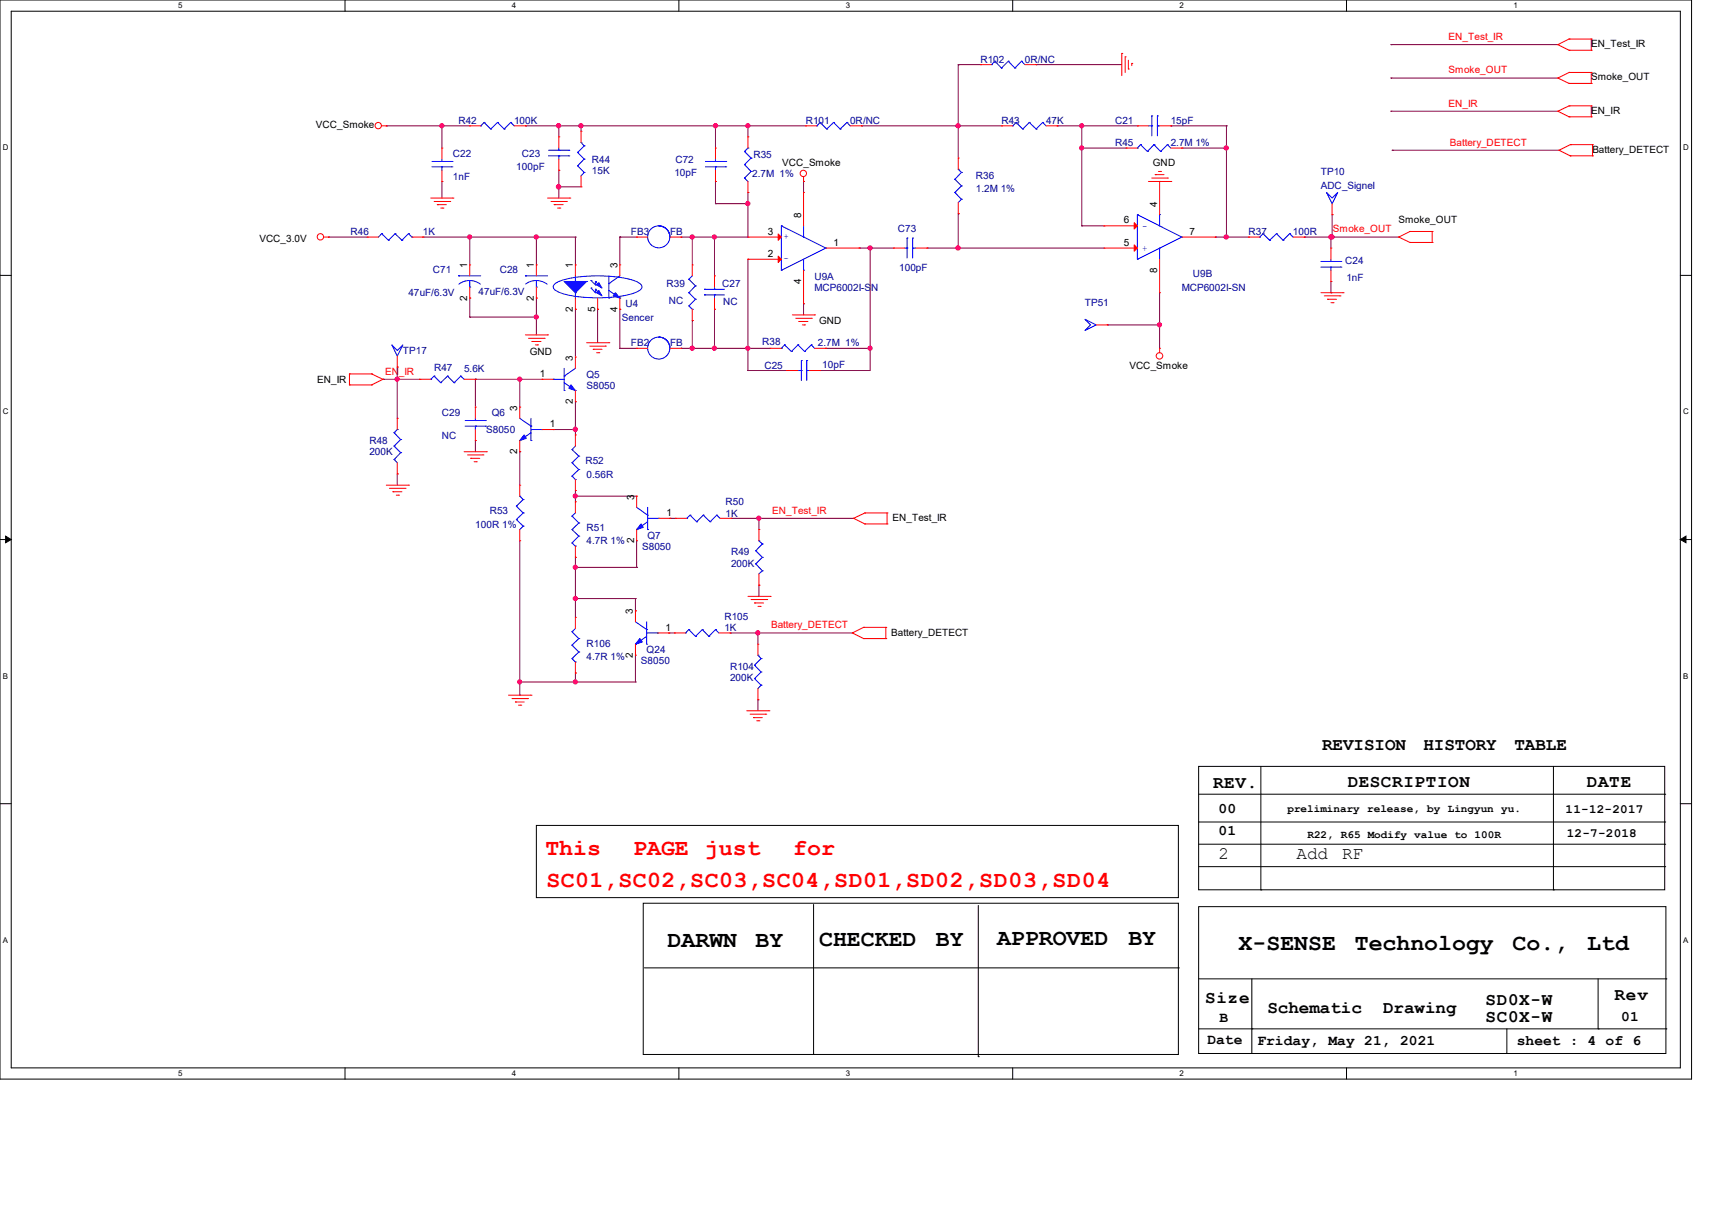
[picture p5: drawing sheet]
<svg xmlns="http://www.w3.org/2000/svg" width="297mm" height="210mm" viewBox="0 0 297 210" stroke-linecap="round" stroke-linejoin="round" font-family="sans-serif">
<path d="M0 0h293.5v187.3h-293.5zM1.9 1.9h289.6v183.4h-289.6z" fill="none" stroke="#000" stroke-width=".17"/>
<g fill="#fff">
<path d="M30.9 .2h.8v1.5h-.8z"/>
<path d="M30.9 185.5h.8v1.6h-.8z"/>
</g>
<path d="M59.9 0v1.9M59.9 185.3v2" fill="none" stroke="#000" stroke-width=".17"/>
<g fill="#fff">
<path d="M88.8 .2h.8v1.5h-.8z"/>
<path d="M88.8 185.5h.8v1.6h-.8z"/>
</g>
<path d="M117.8 0v1.9M117.8 185.3v2" fill="none" stroke="#000" stroke-width=".17"/>
<g fill="#fff">
<path d="M146.7 .2h.8v1.5h-.8z"/>
<path d="M146.7 185.5h.8v1.6h-.8z"/>
</g>
<path d="M175.7 0v1.9M175.7 185.3v2" fill="none" stroke="#000" stroke-width=".17"/>
<g fill="#fff">
<path d="M204.6 .2h.8v1.5h-.8z"/>
<path d="M204.6 185.5h.8v1.6h-.8z"/>
</g>
<path d="M233.6 0v1.9M233.6 185.3v2" fill="none" stroke="#000" stroke-width=".17"/>
<g fill="#fff">
<path d="M262.6 .2h.7v1.5h-.7z"/>
<path d="M262.6 185.5h.7v1.6h-.7z"/>
<path d="M.5 24.8h1v1.6h-1z"/>
<path d="M292 24.8h1v1.6h-1z"/>
<path d="M.5 70.7h1v1.5h-1z"/>
<path d="M292 70.7h1v1.5h-1z"/>
</g>
<path d="M0 47.8h1.9M291.5 47.8h2" fill="none" stroke="#000" stroke-width=".17"/>
<g fill="#fff">
<path d="M.5 116.5h.9v1.6h-.9z"/>
<path d="M292 116.5h.9v1.6h-.9z"/>
</g>
<path d="M0 93.6h1.9M291.5 93.6h2" fill="none" stroke="#000" stroke-width=".17"/>
<path d="M1 93l.9 .6-.9 .6zM291.5 93.6l1-.6v1.2z" fill="#000" stroke="#000" stroke-width=".17"/>
<g fill="#fff">
<path d="M.5 162.4h.9v1.5h-.9z"/>
<path d="M292 162.4h.9v1.5h-.9z"/>
</g>
<g fill="none" stroke="#000" stroke-width=".17">
<path d="M0 139.5h1.9M207.9 133h80.9v21.4h-80.9zM207.9 137.8h80.9M218.7 133v21.4M269.5 133v21.4M288.8 137.8h.1M291.5 139.5h2M93 143.3h111.4v12.5h-111.4zM111.6 156.8h92.8v26.2h-92.8zM141.1 157v26M169.7 157.1v26.3M207.9 157.4h81.1v25.4h-81.1z"/>
<path d="M207.9 142.7h80.9M207.9 150.4h80.9M207.9 146.5h80.9M218.7 154.4h.1M269.5 154.4h.1M288.8 142.7h.1M288.8 150.4h.1M288.8 146.5h.1M111.8 168h92.6M204.4 168h.1M207.9 169.9h81.1M207.9 178.6h81.1"/>
<path d="M217.2 178.6h.1M217.2 169.9v12.9M261.4 178.6v4.2M277.2 178.6h.1M277.2 169.9v8.7M289 169.9h.1M289 178.6h.1M141.1 183h.1M169.7 183.4h.1M217.2 182.8h.1M261.4 182.8h.1"/>
</g>
<g fill="none" stroke="#800040" stroke-width=".17">
<path d="M166.2 11.2h.1M166.2 11.2v16.2M166.2 11.2h3.9M179.7 11.2h.1M179.7 11.2h14.9M241.3 7.7h.1M241.3 13.5h.1M241.3 19.3h.1M241.3 7.7h29M241.3 13.5h29M241.3 19.3h29M67 21.8h.1"/>
<path d="M67 21.8h14.5M76.7 21.8h.1M76.7 31.5h.1M76.7 21.8v3.9M76.7 31.5v2.9M91.1 21.8h.1M91.1 21.8h48.7M96.9 21.8h.1M96.9 32.4h.1M96.9 29.5h.1M96.9 32.4h3.9M96.9 21.8v1.9"/>
<path d="M96.9 29.5v4.9M100.8 21.8h.1M100.8 21.8v1M124.1 21.8h.1M124.1 31.5h.1M124.1 35.3h.1M124.1 21.8v3.9M124.1 31.5v3.8M124.1 35.3h5.7M129.8 21.8h.1M129.8 33.4h.1M129.8 35.3h.1"/>
<path d="M129.8 21.8v1.9M129.8 33.4v7.7h-11.6M139.4 31.5h.1M139.4 31.5v1.9M149.4 21.8h.1M149.4 21.8h24.3M166.2 37.1h.1M166.2 21.8h.1M166.2 37.1v6M183.4 21.8h.1M183.4 21.8h13.9M187.7 39.2h.1"/>
<path d="M187.7 25.7h.1M187.7 21.8h.1M187.7 39.2h3.8M187.7 21.8v17.4M187.7 25.7h7.7M203.1 21.8h.1M203.1 21.8h9.7M205 25.7h.1M205 25.7h7.8M212.8 21.8h.1M212.8 25.7h.1M212.8 21.8v19.3"/>
<path d="M231.1 37.3h.1M231.1 37.3v3.8M241.5 26.1h.1M241.5 26.1h29M57 41.1h.1M57 41.1h6.7M73.4 41.1h.1M73.4 41.1h26.4M81.5 41.1h.1M81.5 51.7h.1M81.5 55h.1M81.5 41.1v4.9"/>
<path d="M81.5 51.7v3.3M81.5 55h11.5M93 41.1h.1M93 51.7h.1M93 55h.1M93 41.1v4.9M93 51.7v6.4M99.8 41.1h.1M99.8 53.7h.1M99.8 41.1v4.9M99.8 53.7v8.3M103.7 53.7h.1"/>
<path d="M103.7 53.7v5.8M107.5 53.7h.1M107.5 41.1h.1M107.5 41.1h2.9M107.5 41.1v4.9M107.5 53.7v6.8M118.2 41.1h.1M120.1 41.1h.1M120.1 55.6h.1M120.1 41.1v4.9M120.1 55.6v4.9M124 41.1h.1"/>
<path d="M124 53.7h.1M124 41.1v6.8M124 53.7v6.8M129.8 45h.1M129.8 45v19.3M139.4 52.7h.1M139.4 52.7v2M149.1 43.1h.1M149.1 43.1h5.9M151 43.1h.1M151 43.1v21.2h-8.7M160.8 43.1h.1"/>
<path d="M160.8 43.1h30.7M166.2 43.1h.1M192.1 56.4h.1M192.1 56.4h9.1M201.2 56.4h.1M201.2 50.8v9.7M210.8 41.1h.1M210.8 41.1h5.8M212.8 41.1h.1M226.3 41.1h.1M226.3 41.1h16.4M230.9 41.1h.1"/>
<path d="M230.9 48.9h.1M230.9 50.8h.1M230.9 41.1v2M230.9 48.9v1.9M230.9 50.8h.2M231.1 41.1h.1M66.4 65.8h.1M66.4 65.8h6.4M68.9 65.8h.1M68.9 63.7h.1M68.9 63.7v8.9M82.5 65.8h.1"/>
<path d="M82.5 76.5h.1M82.5 65.8h11.5M82.5 65.8v4.9M82.5 76.5v1.9M90.2 65.8h.1M90.2 78.4h.1M90.2 65.8v4.9M90.2 78.4v5.8M96 74.5h.1M96 74.5h3.8M99.8 74.5h.1M99.8 69.7h.1"/>
<path d="M99.8 69.7v5.8M107.5 60.5h.1M107.5 60.5h2.9M118.2 60.5h.1M118.2 60.5h15.4M120.1 60.5h.1M124 60.5h.1M129.8 60.5h.1M129.8 64.3h.1M129.8 64.3h6.7M142.3 64.3h.1M143.3 60.5h.1"/>
<path d="M143.3 60.5h7.7M151 60.5h.1M68.9 82.3h.1M68.9 82.3v1.9M90.2 93.9v26.7M99.8 86.1h.1M99.8 85.1h.1M99.8 98.5h.1M99.8 96.7h.1M99.8 85.1v2M99.8 96.7v10.4M99.8 86.1h10.6"/>
<path d="M99.8 98.5h10.6M110.4 98.5h.1M110.4 93.9v4.6M116.2 90h.1M116.2 90h1M126.8 90h.1M126.8 90h21.3M131.7 90h.1M131.7 90v1.9M90.2 118.4h.1M90.2 118.4h20M99.8 103.9h.1"/>
<path d="M99.8 118.4h.1M99.8 116.8h.1M99.8 116.8v1.6M99.8 103.9h10.4M110.2 103.9h.1M110.2 106h.1M110.2 118.4h.1M110.2 103.9v2.1M110.2 113.7v4.7M116 109.9h.1M116 109.9h1M126.7 109.9h.1"/>
<path d="M126.7 109.9h21.2M131.5 109.9h.1M131.5 109.9v1.9M131.7 101.6h.1M131.7 101.6v1.9M90.2 120.6h.1M131.5 121.5h.1M131.5 121.5v1.9"/>
</g>
<g fill="#f0f" stroke="#f0f" stroke-width=".17">
<circle cx="100.8" cy="21.8" r=".36"/>
<circle cx="76.6" cy="21.8" r=".36"/>
<circle cx="212.7" cy="25.7" r=".37"/>
<circle cx="230.9" cy="41.1" r=".36"/>
<circle cx="150.9" cy="43" r=".36"/>
<circle cx="212.7" cy="41.1" r=".37"/>
<circle cx="150.9" cy="60.4" r=".36"/>
<circle cx="96.9" cy="32.4" r=".38"/>
<circle cx="96.9" cy="21.8" r=".37"/>
<circle cx="120.1" cy="41.1" r=".36"/>
<circle cx="123.9" cy="41.1" r=".36"/>
<circle cx="123.9" cy="60.4" r=".36"/>
<circle cx="129.7" cy="60.4" r=".36"/>
<circle cx="120.1" cy="60.4" r=".36"/>
<circle cx="93" cy="41.1" r=".36"/>
<circle cx="81.5" cy="41.1" r=".36"/>
<circle cx="99.8" cy="86.1" r=".36"/>
<circle cx="131.6" cy="89.9" r=".36"/>
<circle cx="90.1" cy="118.3" r=".36"/>
<circle cx="99.8" cy="74.5" r=".37"/>
<circle cx="90.1" cy="65.8" r=".36"/>
<circle cx="68.9" cy="65.8" r=".36"/>
<circle cx="93" cy="55" r=".36"/>
<circle cx="124.1" cy="21.8" r=".37"/>
<circle cx="129.7" cy="21.8" r=".36"/>
<circle cx="129.7" cy="35.3" r=".36"/>
<circle cx="166.2" cy="43" r=".37"/>
<circle cx="187.6" cy="25.7" r=".36"/>
<circle cx="187.6" cy="21.8" r=".36"/>
<circle cx="166.2" cy="21.8" r=".37"/>
<circle cx="231.1" cy="41.1" r=".36"/>
<circle cx="131.5" cy="109.8" r=".36"/>
<circle cx="99.8" cy="98.4" r=".36"/>
<circle cx="99.8" cy="103.9" r=".36"/>
<circle cx="99.8" cy="118.3" r=".36"/>
<circle cx="201.1" cy="56.4" r=".36"/>
</g>
<g fill="none" stroke="#f00" stroke-width=".17">
<path d="M170.1 11.2h.1M170.1 11.2h1.9M177.8 11.2h1.9M179.7 11.2h.1M194.6 9.3h.1M194.6 9.3v3.8M195.2 9.9h.1M195.2 9.9v2.7M195.7 12h.1M195.7 10.5v1.5M196.3 11h.1M196.3 11v.4"/>
<path d="M270.3 7.7h.1M270.3 13.5h.1M270.3 19.3h.1M270.3 7.7l1.9 1M270.3 13.5l1.9 1M270.3 19.3l1.9 1M272.2 8.7h.1M272.2 6.8h.1M272.2 14.5h.1M272.2 12.6h.1M272.2 18.4h.1M272.2 8.7h3.9"/>
<path d="M272.2 6.8l-1.9 .9M272.2 6.8h3.9M272.2 14.5h3.9M272.2 12.6l-1.9 .9M272.2 12.6h3.9M272.2 18.4l-1.9 .9M272.2 18.4h3.9M276.1 6.8h.1M276.1 8.7h.1M276.1 12.6h.1M276.1 14.5h.1M276.1 18.4h.1"/>
<path d="M276.1 6.8v1.9M276.1 12.6v1.9M276.1 18.4v1.9M66.2 21.8h.8M67 21.8h.1M74.7 34.4h3.9M75.3 35h2.7M75.9 35.5h.1M75.9 35.5h1.5M76.5 36.1h.3M76.7 25.7h.1M76.7 31.5h.1"/>
<path d="M76.7 25.7v1.9M76.7 29.5v2M76.8 36.1h.1M78 35h.1M78.6 34.4h.1M81.5 21.8h.1M81.5 21.8h1.9M89.2 21.8h1.9M91.1 21.8h.1M95 34.4h3.8M95.6 35h2.7M96.1 35.5h.1"/>
<path d="M96.1 35.5h1.6M96.7 36.1h.4M96.9 23.7h.1M96.9 29.5h.1M96.9 23.7v2M96.9 27.6v1.9M97.1 36.1h.1M98.3 35h.1M98.8 34.4h.1M100.8 32.4h.1M100.8 22.8h.1M100.8 22.8v1.9"/>
<path d="M100.8 30.5v1.9M124.1 25.7h.1M124.1 31.5h.1M124.1 25.7v1.9M124.1 29.5v2M129.8 33.4h.1M129.8 23.7h.1M129.8 23.7v2M129.8 31.5v1.9M139.4 31.5h.1M139.4 33.4h.1M139.4 30.7v.8"/>
<path d="M139.4 33.4v5.8M139.8 21.8h.1M139.8 21.8h1.9M147.5 21.8h1.9M149.4 21.8h.1M166.2 37.1h.1M166.2 27.4h.1M166.2 27.4v2M166.2 35.1v2M173.7 21.8h.1M173.7 21.8h2M181.5 21.8h1.9"/>
<path d="M183.4 21.8h.1M191.5 39.2h.1M191.5 39.2h5.8M195.4 25.7h.1M195.4 25.7h1.9M197.3 21.8h.1M197.3 21.8h1.9M199.2 31.5h3.9M199.8 30.9h2.7M200.4 30.3h.1M200.4 30.3h1.5M201 29.8h.3"/>
<path d="M201.2 31.5h.1M201.2 21.8h1.9M201.2 31.5v5.8M201.3 29.8h.1M202.5 30.9h.1M203.1 31.5h.1M203.1 21.8h.1M203.1 25.7h1.9M205 25.7h.1M231.1 37.3h.1M231.1 35.3v2M270.5 26.1h.1"/>
<path d="M270.5 26.1l1.9 1M272.2 20.3h.1M272.2 20.3h3.9M272.4 27.1h.1M272.4 25.1h.1M272.4 27.1h3.9M272.4 25.1l-1.9 1M272.4 25.1h3.9M276.1 20.3h.1M276.3 25.1h.1M276.3 27.1h.1M276.3 25.1v2"/>
<path d="M56.2 41.1h.8M57 41.1h.1M63.7 41.1h.1M63.7 41.1h2M71.5 41.1h1.9M73.4 41.1h.1M81.5 46h.1M81.5 51.7h.1M81.5 46v1.9M81.5 49.8v1.9M91.1 58.1h3.9M91.7 58.7h2.7"/>
<path d="M92.3 59.3h.1M92.3 59.3h1.6M92.9 59.9h.4M93 46h.1M93 51.7h.1M93 46v1.9M93 49.8v1.9M93.3 59.9h.1M94.4 58.7h.1M95 58.1h.1M99.8 46h.1M99.8 53.7h.1"/>
<path d="M99.8 46v1.9M99.8 51.7v2M101.8 59.5h3.8M103.7 53.7h.1M103.7 51.7v2M105.6 59.5h.1M107.5 46h.1M107.5 53.7h.1M107.5 46v1.9M107.5 51.7v2M110.4 41.1h.1M110.4 41.1h2"/>
<path d="M116.2 41.1h2M118.2 41.1h.1M120.1 46h.1M120.1 55.6h.1M120.1 46v1.9M120.1 53.7v1.9M124 47.9h.1M124 53.7h.1M124 47.9v1.9M124 51.7v2M129.8 41.1h.1M129.8 45h.1"/>
<path d="M129.8 41.1h5.8M129.8 45h5.8M137.5 54.7h3.8M138 55.2h2.8M138.6 55.8h.1M138.6 55.8h1.6M139.2 56.4h.4M139.4 52.7h.1M139.4 46.9v5.8M139.6 56.4h.1M140.8 55.2h.1M141.3 54.7h.1"/>
<path d="M143.3 43.1h5.8M149.1 43.1h.1M155 43.1h.1M155 43.1h2M158.9 43.1h1.9M160.8 43.1h.1M190.2 56.4h1.9M191.5 43.1h.1M191.5 43.1h5.8M192.1 56.4h.1M201.2 50.8h.1M201.2 45v5.8"/>
<path d="M205 41.1h5.8M210.8 41.1h.1M216.6 41.1h.1M216.6 41.1h1.9M224.3 41.1h2M226.3 41.1h.1M229.2 50.8h3.8M229.7 51.4h2.8M230.3 51.9h.1M230.3 51.9h1.6M230.9 43.1h.1M230.9 48.9h.1"/>
<path d="M230.9 52.5h.4M230.9 43.1v1.9M230.9 46.9v2M231.3 52.5h.1M232.5 51.4h.1M233 50.8h.1M242.7 41.1h.1M242.7 41.1l1.9 1M244.6 42.1h.1M244.6 40.2h.1M244.6 42.1h3.9M244.6 40.2l-1.9 .9"/>
<path d="M244.6 40.2h3.9M248.5 40.2h.1M248.5 42.1h.1M248.5 40.2v1.9M60.6 66.8h.1M60.6 64.9h.1M60.6 64.9h3.9M60.6 66.8h3.9M60.6 64.9v1.9M64.5 64.9h.1M64.5 66.8h.1M64.5 64.9l1.9 .9"/>
<path d="M66.4 65.8h.1M66.4 65.8l-1.9 1M68.9 63.7h.1M68.9 72.6h.1M68.9 61.8v1.9M68.9 72.6v1.9M72.8 65.8h.1M72.8 65.8h1.9M80.5 78.4h3.9M80.5 65.8h2M81.1 79h2.7M81.7 79.5h.1"/>
<path d="M81.7 79.5h1.5M82.5 65.8h.1M82.5 70.7h.1M82.5 76.5h.1M82.5 70.7v1.9M82.5 74.5v2M83.8 79h.1M84.4 78.4h.1M90.2 70.7h.1M90.2 78.4h.1M90.2 70.7v1.9M90.2 76.5v1.9"/>
<path d="M94 65.8h.1M94 65.8h2M94 74.5h2M96 74.5h.1M99.8 62h.1M99.8 69.7h.1M99.8 75.5h.1M99.8 62v1.9M99.8 67.8v1.9M99.8 75.5v1.9M102.3 60.1h2.7M102.9 60.6h.1"/>
<path d="M102.9 60.6h1.5M103.5 61.2h.4M103.9 61.2h.1M105 60.1h.1M110.4 60.5h.1M110.4 60.5h2M116.2 60.5h2M118.2 60.5h.1M133.6 60.5h.1M133.6 60.5h2M136.5 64.3h.1M136.5 64.3h1.9"/>
<path d="M140.4 64.3h1.9M141.3 60.5h2M142.3 64.3h.1M143.3 60.5h.1M201.2 60.5h.1M201.2 60.5v.7M67 84.2h3.9M67.6 84.8h2.7M68.2 85.3h.1M68.2 85.3h1.5M68.7 85.9h.4M68.9 82.3h.1"/>
<path d="M68.9 80.3v2M69.1 85.9h.1M70.3 84.8h.1M70.9 84.2h.1M82.3 80.1h.3M82.6 80.1h.1M90.2 93.9h.1M90.2 84.2h.1M90.2 84.2v1.9M90.2 91.9v2M99.8 87.1h.1M99.8 96.7h.1"/>
<path d="M99.8 85.1h.1M99.8 83.2v1.9M99.8 87.1v1.9M99.8 94.8v1.9M110.4 86.1h.1M110.4 93.9h.1M110.4 86.1v2M110.4 91.9v2M114.3 90h1.9M116.2 90h.1M117.2 90h.1M117.2 90h1.9"/>
<path d="M124.9 90h1.9M126.8 90h.1M131.7 91.9h.1M131.7 91.9v2M131.7 99.6v2M148.1 90h.1M148.1 90l1.9 .9M150 90.9h.1M150 89h.1M150 90.9h3.9M150 89l-1.9 1M150 89h3.9"/>
<path d="M153.9 89h.1M153.9 90.9h.1M153.9 89v1.9M99.8 107.1h.1M99.8 116.8h.1M99.8 107.1v2M99.8 114.9v1.9M110.2 106h.1M110.2 113.7h.1M110.2 106v1.9M110.2 111.8v1.9M114.1 109.9h1.9"/>
<path d="M116 109.9h.1M117 109.9h.1M117 109.9h1.9M124.7 109.9h2M126.7 109.9h.1M129.8 103.5h3.8M130.3 104.1h2.7M130.9 104.6h.1M130.9 104.6h1.6M131.5 111.8h.1M131.5 105.2h.4M131.5 111.8v1.9"/>
<path d="M131.5 119.5v2M131.7 101.6h.1M131.9 105.2h.1M133 104.1h.1M133.6 103.5h.1M147.9 109.9h.1M147.9 109.9l1.9 .9M149.8 110.8h.1M149.8 108.9h.1M149.8 110.8h3.9M149.8 108.9l-1.9 1M149.8 108.9h3.9"/>
<path d="M153.7 108.9h.1M153.7 110.8h.1M153.7 108.9v1.9M88.2 120.6h3.9M88.8 121.2h2.7M89.4 121.8h.1M89.4 121.8h1.5M90 122.4h.3M90.3 122.4h.1M91.5 121.2h.1M92.1 120.6h.1M129.5 123.4h3.9"/>
<path d="M130.1 124h2.7M130.7 124.5h.1M130.7 124.5h1.5M131.3 125.1h.4M131.5 121.5h.1M131.7 125.1h.1M132.8 124h.1M133.4 123.4h.1"/>
<circle cx="65.6" cy="21.8" r=".55"/>
<circle cx="139.4" cy="30.1" r=".55"/>
<circle cx="55.6" cy="41.1" r=".55"/>
<circle cx="201.2" cy="61.8" r=".56"/>
</g>
<g fill="none" stroke="#00f" stroke-width=".17">
<path d="M172 11.2h.1M172.6 10.6h.1M172.6 10.6l1.1 1.2M172.6 10.6l-.6 .6M173.7 11.8h.1M174.9 10.6h.1M174.9 10.6l1.2 1.2M174.9 10.6l-1.2 1.2M176.1 11.8h.1M177.2 10.6h.1M177.2 10.6l.6 .6M177.2 10.6l-1.1 1.2"/>
<path d="M74.9 29h3.5M74.9 28h3.5M76.7 28h.1M76.7 29h.1M76.7 27.6v.4M76.7 29v.5M78.4 29h.1M78.4 28h.1M83.4 21.8h.1M84 21.3h.1M84 21.3l1.1 1.1M84 21.3l-.6 .5"/>
<path d="M85.1 22.4h.1M86.3 21.3h.1M86.3 21.3l1.2 1.1M86.3 21.3l-1.2 1.1M87.5 22.4h.1M88.6 21.3h.1M88.6 21.3l.6 .5M88.6 21.3l-1.1 1.1M95.2 27.1h3.5M95.2 26.1h3.5M96.9 26.1h.1M96.9 27.1h.1"/>
<path d="M96.9 25.7v.4M96.9 27.1v.5M98.7 27.1h.1M98.7 26.1h.1M100.2 28.8h.1M100.2 26.5h.1M100.2 28.8l1.1 1.1M100.2 26.5l1.1 1.1M100.8 24.7h.1M100.8 24.7l.5 .6M101.3 29.9h.1M101.3 27.6h.1"/>
<path d="M101.3 25.3h.1M101.3 29.9l-.5 .6M101.3 27.6l-1.1 1.2M101.3 25.3l-1.1 1.2M122.4 29h3.5M122.4 28h3.5M124.1 28h.1M124.1 29h.1M124.1 27.6v.4M124.1 29v.5M125.9 29h.1M125.9 28h.1"/>
<path d="M129.2 30.9h.1M129.2 28.6h.1M129.2 26.3h.1M129.2 30.9l.6 .6M129.2 28.6l1.1 1.2M129.2 26.3l1.1 1.1M129.8 25.7h.1M129.8 25.7l-.6 .6M130.3 29.8h.1M130.3 27.4h.1M130.3 29.8l-1.1 1.1M130.3 27.4l-1.1 1.2"/>
<path d="M135.6 39.2h.1M135.6 39.2l7.7 3.9M135.6 39.2v7.7M139.4 39.2v1.9M141.7 21.8h.1M142.3 21.3h.1M142.3 21.3l1.1 1.1M142.3 21.3l-.6 .5M143.4 22.4h.1M144.6 21.3h.1M144.6 21.3l1.2 1.1M144.6 21.3l-1.2 1.1"/>
<path d="M145.8 22.4h.1M146.9 21.3h.1M146.9 21.3l.6 .5M146.9 21.3l-1.1 1.1M165.7 33.4h.1M165.7 31.1h.1M165.7 33.4l1.1 1.2M165.7 31.1l1.1 1.2M166.2 29.4h.1M166.2 29.4l.6 .5M166.8 34.6h.1M166.8 32.3h.1"/>
<path d="M166.8 29.9h.1M166.8 34.6l-.6 .5M166.8 32.3l-1.1 1.1M166.8 29.9l-1.1 1.2M175.7 21.8h.1M176.3 21.3h.1M176.3 21.3l1.1 1.1M176.3 21.3l-.6 .5M177.4 22.4h.1M178.6 21.3h.1M178.6 21.3l1.1 1.1M178.6 21.3l-1.2 1.1"/>
<path d="M179.7 22.4h.1M180.9 21.3h.1M180.9 21.3l.6 .5M180.9 21.3l-1.2 1.1M197.3 25.7h.1M197.3 37.3h.1M197.3 37.3l7.7 3.8M197.3 37.3v7.7M197.9 25.1h.1M197.9 25.1l1.2 1.2M197.9 25.1l-.6 .6M199.1 26.3h.1"/>
<path d="M199.2 21.8h.6M199.8 20.1h.1M199.8 21.8h.1M199.8 20.1v3.5M200.2 25.1h.1M200.2 25.1l1.1 1.2M200.2 25.1l-1.1 1.2M200.8 21.8h.1M200.8 20.1h.1M200.8 21.8h.4M200.8 20.1v3.5M201.2 37.3h.1"/>
<path d="M201.2 37.3v1.9M201.3 26.3h.1M202.5 25.1h.1M202.5 25.1l.6 .6M202.5 25.1l-1.2 1.2M230.1 33.4l1 1 1-1-1 1.9zM66.2 40.6h.1M66.2 40.6l-.5 .5M66.2 40.6l1.2 1.1M67.4 41.7h.1M68 59.9l.9 .9 1-.9-1 1.9zM68.5 40.6h.1"/>
<path d="M68.5 40.6l-1.1 1.1M68.5 40.6l1.2 1.1M69.7 41.7h.1M70.9 40.6h.1M70.9 40.6l-1.2 1.1M70.9 40.6l.6 .5M71.5 41.1h.1M79.5 47.9h.1M79.5 47.9h3.9M81.5 49.8h.1M81.5 48.7l-.8 .1-1.1 .5M81.5 48.7l1.2 .2 .6 .4"/>
<path d="M81.5 48.7v1.1M91.1 47.9h.1M91.1 47.9h3.9M93 49.8h.1M93 48.7l-.8 .1-1 .5M93 48.7l.8 .1 1.1 .5M93 48.7v1.1M96.1 49.4a8.4 8.4 0 0 1 4.9-1.4 23 23 0 0 1 9.3 .8l1 .6 .1 .4a2.12 2.12 0 0 1-1.8 1.2 24.8 24.8 0 0 1-12.6-.3l-.9-.6-.1-.3zM97.9 48.9h3.9M99.8 50.8h.1M99.8 48.9h.1M99.8 47.9v1"/>
<path d="M99.8 50.8v.9M101.8 48.9h.1M102.5 50h.1M102.5 48.7h.1M102.5 50l.8 .8M102.5 48.7l.8 .7M103.3 50.8h.1M103.3 50.2h.1M103.3 49.4h.1M103.3 48.9h.1M103.3 48.9v.5M103.3 50.2v.6"/>
<path d="M103.3 50.2l.8 .8M103.3 48.9l.8 .7M105.6 51.7h.1M105.6 49.2h.1M105.6 47.9v3.8M105.6 50.4l1.9 1.3M107.5 51.7h.1M107.5 47.9l-1.9 1.3M119.5 48.5h.1M119.5 50.8h.1M119.5 53.1h.1M119.5 48.5l1.1 1.1"/>
<path d="M119.5 50.8l1.1 1.1M119.5 53.1l.6 .6M120.1 53.7h.1M120.1 47.9l-.6 .6M120.6 49.6h.1M120.6 51.9h.1M120.6 49.6l-1.1 1.2M120.6 51.9l-1.1 1.2M122.2 51.2h.1M122.2 50.2h.1M122.2 51.2h3.5M122.2 50.2h3.5"/>
<path d="M124 50.2h.1M124 51.2h.1M124 49.8v.4M124 51.2v.5M135.6 46.9h.1M136.1 59.9h.1M136.1 59.9l1.2 1.1M136.1 59.9l-.5 .6M138.4 59.9h.1M138.4 59.9l1.2 1.1M138.4 59.9l-1.1 1.1M139.4 41.1h.1"/>
<path d="M139.4 46.9h.1M139.4 45v1.9M140.8 59.9h.1M140.8 59.9l.5 .6M140.8 59.9l-1.2 1.1M143.3 43.1h.1M143.3 43.1l-7.7 3.8M157 43.1h.4M157.4 43.1h.1M157.4 41.3h.1M157.4 41.3v3.5M158.3 41.3h.1"/>
<path d="M158.3 43.1h.1M158.3 43.1h.6M158.3 41.3v3.5M188.2 55.4l2 1-2 1 1-1zM197.3 45h.1M201.2 43.1h.1M201.2 43.1v1.9M205 41.1h.1M205 41.1l-7.7 3.9M218.5 41.1h.1M219.1 40.6h.1M219.1 40.6l1.2 1.1"/>
<path d="M219.1 40.6l-.6 .5M220.3 41.7h.1M221.4 40.6h.1M221.4 40.6l1.2 1.1M221.4 40.6l-1.1 1.1M222.6 41.7h.1M223.7 40.6h.1M223.7 40.6l.6 .5M223.7 40.6l-1.1 1.1M229.2 46.4h3.4M229.2 45.4h3.4M230.9 45.4h.1"/>
<path d="M230.9 46.4h.1M230.9 45v.4M230.9 46.4v.5M232.6 46.4h.1M232.6 45.4h.1M68.4 79.8h.1M68.4 77.4h.1M68.4 75.1h.1M68.4 79.8l.5 .5M68.4 77.4l1.1 1.2M68.4 75.1l1.1 1.2M68.9 74.5h.1"/>
<path d="M68.9 74.5l-.5 .6M69.5 78.6h.1M69.5 76.3h.1M69.5 78.6l-1.1 1.2M69.5 76.3l-1.1 1.1M74.7 65.8h.1M75.3 65.3h.1M75.3 65.3l1.2 1.1M75.3 65.3l-.6 .5M76.5 66.4h.1M77.6 65.3h.1M77.6 65.3l1.2 1.1"/>
<path d="M77.6 65.3l-1.1 1.1M78.8 66.4h.1M79.9 65.3h.1M79.9 65.3l.6 .5M79.9 65.3l-1.1 1.1M80.7 74h3.5M80.7 73h3.5M82.5 73h.1M82.5 74h.1M82.5 72.6v.4M82.5 74v.5M84.2 74h.1"/>
<path d="M84.2 73h.1M90.2 76.5h.1M90.2 72.6l1.9 1.4M92.1 74h.1M92.1 76.5h.1M92.1 75.1l-1.9 1.4M92.1 72.6v3.9M92.1 74.5h1.9M94 74.5h.1M96 65.8h.1M96 65.8h1.9M97.9 65.3h.1"/>
<path d="M97.9 67.8h.1M97.9 66.4l1.9 1.4M97.9 63.9v3.9M99.2 78h.1M99.2 78l1.2 1.2M99.8 67.8h.1M99.8 63.9l-1.9 1.4M99.8 77.4l-.6 .6M100.4 79.2h.1M100.4 79.2l-1.2 1.1M135.6 60.5h.1M137.3 61h.1"/>
<path d="M138.4 64.3h.6M139 62.6h.1M139 64.3h.1M139 62.6v3.4M139.6 61h.1M140 64.3h.1M140 62.6h.1M140 64.3h.4M140 62.6v3.4M89.6 90.2h.1M89.6 87.8h.1M89.6 90.2l1.2 1.1"/>
<path d="M89.6 87.8l1.2 1.2M90.2 86.1h.1M90.2 86.1l.6 .6M90.8 91.3h.1M90.8 89h.1M90.8 86.7h.1M90.8 91.3l-.6 .6M90.8 89l-1.2 1.2M90.8 86.7l-1.2 1.1M99.2 89.6h.1M99.2 91.9h.1M99.2 94.2h.1"/>
<path d="M99.2 80.3h.1M99.2 82.6h.1M99.2 89.6l1.2 1.2M99.2 91.9l1.2 1.1M99.2 94.2l.6 .6M99.2 80.3l1.2 1.2M99.2 82.6l.6 .6M99.8 94.8h.1M99.8 83.2h.1M99.8 89l-.6 .6M100.4 90.8h.1M100.4 93h.1"/>
<path d="M100.4 81.5h.1M100.4 90.8l-1.2 1.1M100.4 93l-1.2 1.2M100.4 81.5l-1.2 1.1M110.4 91.9h.1M110.4 88.1l2 1.3M112.4 89.4h.1M112.4 91.9h.1M112.4 90.6l-2 1.3M112.4 88.1v3.8M112.4 90h1.9M114.3 90h.1"/>
<path d="M119.1 90h.1M119.7 89.4h.1M119.7 89.4l1.2 1.2M119.7 89.4l-.6 .6M120.9 90.6h.1M122 89.4h.1M122 89.4l1.2 1.2M122 89.4l-1.1 1.2M123.2 90.6h.1M124.3 89.4h.1M124.3 89.4l.6 .6M124.3 89.4l-1.1 1.2"/>
<path d="M131.1 97.9h.1M131.1 95.6h.1M131.1 97.9l1.1 1.2M131.1 95.6l1.1 1.1M131.7 93.9h.1M131.7 93.9l.5 .5M132.2 99.1h.1M132.2 96.7h.1M132.2 94.4h.1M132.2 99.1l-.5 .5M132.2 96.7l-1.1 1.2M132.2 94.4l-1.1 1.2"/>
<path d="M99.2 109.6h.1M99.2 112h.1M99.2 114.3h.1M99.2 109.6l1.2 1.2M99.2 112l1.2 1.2M99.2 114.3l.6 .6M99.8 114.9h.1M99.8 109.1l-.6 .5M100.4 110.8h.1M100.4 113.2h.1M100.4 110.8l-1.2 1.2M100.4 113.2l-1.2 1.1"/>
<path d="M110.2 111.8h.1M110.2 107.9l2 1.4M112.2 109.3h.1M112.2 111.8h.1M112.2 110.4l-2 1.4M112.2 107.9v3.9M112.2 109.9h1.9M114.1 109.9h.1M118.9 109.9h.1M119.5 109.3h.1M119.5 109.3l1.1 1.1M119.5 109.3l-.6 .6"/>
<path d="M120.6 110.4h.1M121.8 109.3h.1M121.8 109.3l1.2 1.1M121.8 109.3l-1.2 1.1M123 110.4h.1M124.1 109.3h.1M124.1 109.3l.6 .6M124.1 109.3l-1.1 1.1M130.9 117.8h.1M130.9 115.4h.1M130.9 117.8l1.1 1.1M130.9 115.4l1.1 1.2"/>
<path d="M131.5 113.7h.1M131.5 113.7l.5 .6M132 118.9h.1M132 116.6h.1M132 114.3h.1M132 118.9l-.5 .6M132 116.6l-1.1 1.2M132 114.3l-1.1 1.1"/>
<circle cx="114.3" cy="41.1" r="1.93"/>
<circle cx="114.3" cy="60.4" r="1.93"/>
</g>
<g fill="#00f" stroke="#00f" stroke-width=".17">
<path d="M99.1 66.8l.7 1-1.1-.4z"/>
<path d="M111 110.8l.4 .6-1.2 .4z"/>
<path d="M111.2 90.9l.4 .6-1.2 .4z"/>
<path d="M90.9 75.5l.4 .6-1.1 .4z"/>
<path d="M97.9 48.9h3.9l-2 1.9z"/>
<path d="M106.8 50.8l.7 .9-1.1-.3z"/>
<path d="M103.5 50.8l.4-.4 .5 1z"/>
<path d="M103.9 49.1l.5 .9-.9-.6z"/>
</g>
<g fill="#f00" stroke="#f00" stroke-width=".17">
<path d="M135 40.6l.6 .5-.6 .6z"/>
<path d="M135 44.4l.6 .6-.6 .6z"/>
<path d="M196.8 42.5l.5 .6-.5 .5z"/>
<path d="M196.8 38.7l.5 .5-.5 .6z"/>
</g>
<g font-size="4" fill="#f00">
<text x="94.6" y="148.4">This</text>
<text x="109.9" y="148.4">PAGE just</text>
<text x="137.6" y="148.4">for</text>
<text x="94.8" y="154">SC01,SC02,SC03,SC04,SD01,SD02,SD03,SD04</text>
</g>
<g font-size="4">
<text x="115.8" y="164.4">DARWN</text>
<text x="131.1" y="164.4">BY</text>
<text x="142.1" y="164.2">CHECKED</text>
<text x="162.3" y="164.2">BY</text>
<text x="173" y="164">APPROVED</text>
<text x="195.7" y="164">BY</text>
<text x="214.9" y="164.8">X-SENSE</text>
<text x="235" y="164.8">Technology</text>
<text x="262.4" y="164.8">Co.,</text>
<text x="275.4" y="164.8">Ltd</text>
</g>
<g font-size="3">
<text x="229.4" y="130.2">REVISION</text>
<text x="246.9" y="130.2">HISTORY</text>
<text x="262.7" y="130.2">TABLE</text>
<text x="210.4" y="136.7">REV.</text>
<text x="233.8" y="136.5">DESCRIPTION</text>
<text x="275.3" y="136.5">DATE</text>
<text x="211.4" y="149.1">2</text>
<text x="224.9" y="149.1">Add</text>
<text x="232.8" y="149.1">RF</text>
<text x="209.1" y="174">Size</text>
<text x="280.1" y="173.6">Rev</text>
<text x="219.9" y="175.9">Schematic</text>
<text x="239.9" y="175.9">Drawing</text>
<text x="257.7" y="174.4">SD0X-W</text>
<text x="257.7" y="177.4">SC0X-W</text>
</g>
<g font-size="2.5">
<text x="211.4" y="141.1">00</text>
<text x="211.4" y="145">01</text>
<text x="211.6" y="177.4">B</text>
<text x="281.3" y="177.2">01</text>
<text x="209.5" y="181.2">Date</text>
<text x="218.1" y="181.4">Friday, May 21, 2021</text>
<text x="263.1" y="181.4">sheet : 4 of 6</text>
</g>
<g font-size="2.2">
<text x="271.6" y="141">11-12-2017</text>
<text x="271.8" y="145.2">12-7-2018</text>
</g>
<g font-size="1.9">
<text x="223.3" y="141">preliminary release, by Lingyun yu.</text>
<text x="226.8" y="145.5">R22, R65 Modify value to 100R</text>
</g>
<g font-size="1.7" fill="#000080">
<text x="170.1" y="10.9">R102</text>
<text x="177.8" y="10.9">0R/NC</text>
<text x="79.5" y="21.5">R42</text>
<text x="89.2" y="21.5">100K</text>
<text x="139.8" y="21.5">R101</text>
<text x="147.5" y="21.5">0R/NC</text>
<text x="173.7" y="21.5">R43</text>
<text x="181.5" y="21.5">47K</text>
<text x="193.4" y="21.5">C21</text>
<text x="203.1" y="21.5">15pF</text>
<text x="78.6" y="27.3">C22</text>
<text x="89.6" y="29.4">100pF</text>
<text x="90.5" y="27.3">C23</text>
<text x="102.7" y="28.3">R44</text>
<text x="117.2" y="28.3">C72</text>
<text x="130.7" y="27.5">R35</text>
<text x="193.4" y="25.4">R45</text>
<text x="203.1" y="25.4">2.7M 1%</text>
<text x="78.6" y="31.2">1nF</text>
<text x="102.7" y="30.2">15K</text>
<text x="117" y="30.6">10pF</text>
<text x="130.5" y="30.8">2.7M 1%</text>
<text x="169.3" y="31">R36</text>
<text x="169.3" y="33.3">1.2M 1%</text>
<text x="229.1" y="30.4">TP10</text>
<text x="229.1" y="32.7">ADC_Signel</text>
<text x="60.8" y="40.8">R46</text>
<text x="73.4" y="40.8">1K</text>
<text x="109.5" y="40.8">FB3</text>
<text x="116.2" y="40.8">FB</text>
<text x="155.8" y="40.2">C73</text>
<text x="216.6" y="40.8">R37</text>
<text x="224.3" y="40.8">100R</text>
<text x="75.1" y="47.4">C71</text>
<text x="86.7" y="47.4">C28</text>
<text x="156" y="47">100pF</text>
<text x="233.4" y="45.8">C24</text>
<text x="70.9" y="51.4">47uF/6.3V</text>
<text x="83" y="51.2">47uF/6.3V</text>
<text x="108.5" y="53.3">U4</text>
<text x="115.6" y="49.9">R39</text>
<text x="116" y="52.8">NC</text>
<text x="125.3" y="49.9">C27</text>
<text x="125.5" y="53">NC</text>
<text x="141.3" y="48.5">U9A</text>
<text x="141.3" y="50.5">MCP6002I-SN</text>
<text x="188.2" y="53.2">TP51</text>
<text x="205" y="50.5">MCP6002I-SN</text>
<text x="206.9" y="48.1">U9B</text>
<text x="233.6" y="48.7">1nF</text>
<text x="107.9" y="55.7">Sencer</text>
<text x="132.2" y="59.9">R38</text>
<text x="69.9" y="61.5">TP17</text>
<text x="75.3" y="64.3">R47</text>
<text x="80.5" y="64.6">5.6K</text>
<text x="101.8" y="65.5">Q5</text>
<text x="109.5" y="60.1">FB2</text>
<text x="116.2" y="60.1">FB</text>
<text x="132.6" y="64">C25</text>
<text x="141.9" y="60.1">2.7M 1%</text>
<text x="142.7" y="63.8">10pF</text>
<text x="101.8" y="67.4">S8050</text>
<text x="64.1" y="77.1">R48</text>
<text x="76.7" y="72.3">C29</text>
<text x="76.7" y="76.2">NC</text>
<text x="84.4" y="75.2">S8050</text>
<text x="85.3" y="72.3">Q6</text>
<text x="64.1" y="79">200K</text>
<text x="101.5" y="80.6">R52</text>
<text x="101.8" y="82.9">0.56R</text>
<text x="85" y="89.3">R53</text>
<text x="125.9" y="87.7">R50</text>
<text x="125.9" y="89.7">1K</text>
<text x="82.5" y="91.6">100R 1%</text>
<text x="101.8" y="92.2">R51</text>
<text x="101.8" y="94.5">4.7R 1%</text>
<text x="111.4" y="95.5">S8050</text>
<text x="112.3" y="93.5">Q7</text>
<text x="126.8" y="96.4">R49</text>
<text x="126.8" y="98.3">200K</text>
<text x="125.7" y="107.6">R105</text>
<text x="101.8" y="112.2">R106</text>
<text x="112.2" y="113.4">Q24</text>
<text x="125.7" y="109.5">1K</text>
<text x="101.8" y="114.6">4.7R 1%</text>
<text x="111.2" y="115.3">S8050</text>
<text x="126.7" y="116.3">R104</text>
<text x="126.7" y="118.2">200K</text>
</g>
<g font-size="1.7" fill="#f00">
<text x="251.3" y="6.9">EN_Test_IR</text>
<text x="251.3" y="12.7">Smoke_OUT</text>
<text x="251.3" y="18.5">EN_IR</text>
<text x="251.5" y="25.3">Battery_DETECT</text>
<text x="231.2" y="40.3">Smoke_OUT</text>
<text x="66.8" y="65">EN_IR</text>
<text x="134" y="89.2">EN_Test_IR</text>
<text x="133.8" y="109.1">Battery_DETECT</text>
</g>
<g font-size="1.7">
<text x="276" y="8.2">EN_Test_IR</text>
<text x="276" y="14">Smoke_OUT</text>
<text x="54.8" y="22.3">VCC_Smoke</text>
<text x="276" y="19.8">EN_IR</text>
<text x="135.7" y="28.8">VCC_Smoke</text>
<text x="200" y="28.8">GND</text>
<text x="276.2" y="26.5">Battery_DETECT</text>
<text x="200.7" y="35.9" transform="rotate(-90 200.7 35.9)">4</text>
<text x="45" y="42">VCC_3.0V</text>
<text x="133.2" y="40.7">3</text>
<text x="139" y="37.9" transform="rotate(-90 139 37.9)">8</text>
<text x="195" y="38.8">6</text>
<text x="206.4" y="40.7">7</text>
<text x="242.6" y="38.7">Smoke_OUT</text>
<text x="81.1" y="46.5" transform="rotate(-90 81.1 46.5)">1</text>
<text x="92.6" y="46.5" transform="rotate(-90 92.6 46.5)">1</text>
<text x="99.4" y="46.5" transform="rotate(-90 99.4 46.5)">1</text>
<text x="107.1" y="46.5" transform="rotate(-90 107.1 46.5)">3</text>
<text x="133.2" y="44.6">2</text>
<text x="144.6" y="42.6">1</text>
<text x="195" y="42.6">5</text>
<text x="200.7" y="47.3" transform="rotate(-90 200.7 47.3)">8</text>
<text x="81.1" y="52.2" transform="rotate(-90 81.1 52.2)">2</text>
<text x="92.6" y="52.2" transform="rotate(-90 92.6 52.2)">2</text>
<text x="139" y="49.2" transform="rotate(-90 139 49.2)">4</text>
<text x="99.4" y="54.1" transform="rotate(-90 99.4 54.1)">2</text>
<text x="103.3" y="54.1" transform="rotate(-90 103.3 54.1)">5</text>
<text x="107.1" y="54.1" transform="rotate(-90 107.1 54.1)">4</text>
<text x="142.1" y="56.3">GND</text>
<text x="91.9" y="61.7">GND</text>
<text x="93.6" y="65.4">1</text>
<text x="99.4" y="62.6" transform="rotate(-90 99.4 62.6)">3</text>
<text x="195.9" y="64">VCC_Smoke</text>
<text x="55" y="66.5">EN_IR</text>
<text x="89.7" y="71.3" transform="rotate(-90 89.7 71.3)">3</text>
<text x="99.4" y="70.1" transform="rotate(-90 99.4 70.1)">2</text>
<text x="95.4" y="74.1">1</text>
<text x="89.7" y="78.8" transform="rotate(-90 89.7 78.8)">2</text>
<text x="110" y="86.7" transform="rotate(-90 110 86.7)">3</text>
<text x="115.6" y="89.5">1</text>
<text x="110" y="94.2" transform="rotate(-90 110 94.2)">2</text>
<text x="154.8" y="90.4">EN_Test_IR</text>
<text x="109.8" y="106.6" transform="rotate(-90 109.8 106.6)">3</text>
<text x="115.4" y="109.4">1</text>
<text x="154.6" y="110.3">Battery_DETECT</text>
<text x="109.8" y="114.1" transform="rotate(-90 109.8 114.1)">2</text>
</g>
<g font-size="1.6" fill="#00f">
<text x="135.9" y="41.4">+</text>
<text x="199" y="38.9" transform="rotate(-180 199 38.9)">-</text>
<text x="135.9" y="45.3">-</text>
<text x="199" y="42.7" transform="rotate(-180 199 42.7)">+</text>
</g>
<g font-size="1.4">
<text x="30.9" y="1.4">5</text>
<text x="88.8" y="1.4">4</text>
<text x="146.7" y="1.4">3</text>
<text x="204.6" y="1.4">2</text>
<text x="262.6" y="1.4">1</text>
<text x=".5" y="26.1">D</text>
<text x="292" y="26.1">D</text>
<text x=".5" y="71.9">C</text>
<text x="292" y="71.9">C</text>
<text x=".5" y="117.8">B</text>
<text x="292" y="117.8">B</text>
<text x=".5" y="163.6">A</text>
<text x="292" y="163.6">A</text>
<text x="30.9" y="186.8">5</text>
<text x="88.8" y="186.8">4</text>
<text x="146.7" y="186.8">3</text>
<text x="204.6" y="186.8">2</text>
<text x="262.6" y="186.8">1</text>
</g>
</svg>
